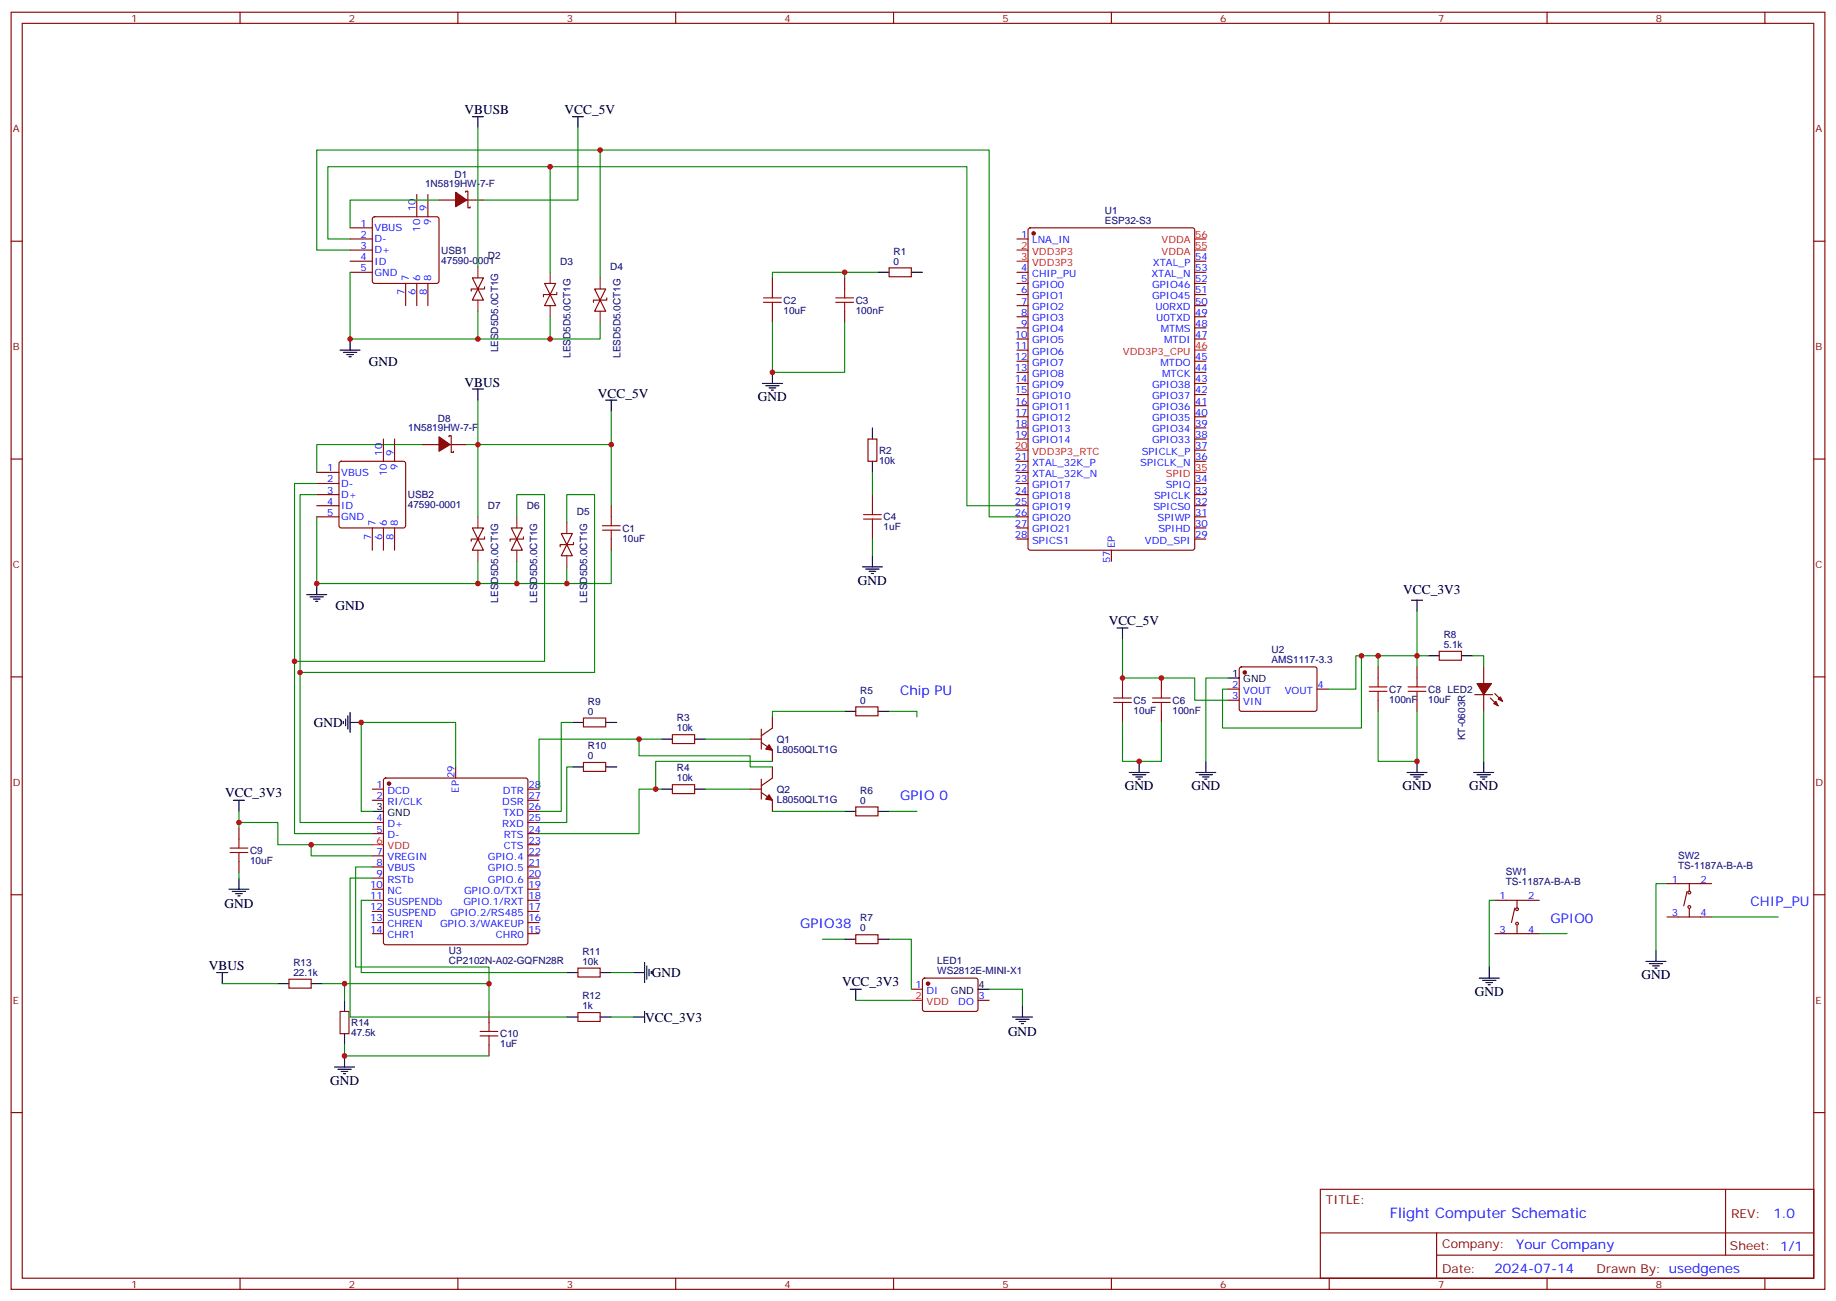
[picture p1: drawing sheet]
<svg xmlns="http://www.w3.org/2000/svg" width="583mm" height="413mm" viewBox="0 0 583 413" stroke-linecap="round" stroke-linejoin="round" font-family="sans-serif">
<g fill="none" stroke="#870000" stroke-width=".35">
<path d="M3.5 3.9h575.8v405.3h-575.8zM7.1 7.4h568.6v398.3h-568.6zM76.2 3.9v3.5M145.3 3.9v3.5M214.5 3.9v3.5M283.6 3.9v3.5M352.8 3.9v3.5M421.9 3.9v3.5M491.1 3.9v3.5M560.2 3.9v3.5M3.5 76.6h3.6M111.1 75.8h7.1"/>
<path d="M111.1 72.3h7.1M111.1 79.4h7.1M118.4 69l.5-.2h19.7l.5 .2 .2 .5v19.8l-.2 .5-.5 .2h-19.7l-.5-.3-.2-.4v-19.8zM132.3 61.7v7.1M135.8 61.7v7.1M139.3 63.5h5.3M147.8 61v-.3h.7v5.3h.7v-.4M148.2 63.5h5.3M322.8 75.8h3.5M326.6 72.5l.4-.2h51.5l.7 .5v101.1l-.4 .7h-51.8l-.6-.4-.1-101.2zM575.7 76.6h3.6M111.1 86.4h7.1"/>
<path d="M111.1 82.9h7.1M128.8 90v7M132.3 90v7M135.8 90v7M149.9 88.2h3.6l-1.8 3.5zM151.7 91.7l1.8 3.5h-3.6zM153.8 91v.7h-4.2v.7M172.9 90h3.5l-1.8 3.5zM174.6 93.5l1.8 3.5h-3.5zM176.7 92.8v.7h-4.2v.7M188.7 91.7h3.6l-1.8 3.5zM190.5 95.2l1.8 3.6h-3.6z"/>
<path d="M192.6 94.5v.7h-4.2v.8M245.2 88.2v3.5M245.2 98.8v3.5M268.1 88.2v3.5M268.1 98.8v3.5M282.2 85h7.1v2.8h-7.1zM322.8 86.4h3.5M322.8 90h3.5M322.8 93.5h3.5M322.8 97h3.5M379.2 86.4h3.6M379.2 90h3.6"/>
<path d="M379.2 93.5h3.6M379.2 97h3.6M379.2 82.9h3.6M322.8 100.5h3.5M322.8 104.1h3.5M322.8 107.6h3.5M322.8 111.1h3.5M322.8 114.7h3.5M322.8 118.2h3.5M379.2 100.5h3.6M379.2 104.1h3.6M379.2 107.6h3.6"/>
<path d="M379.2 114.7h3.6M379.2 118.2h3.6M121.7 139.3v7.1M125.2 139.3v7.1M142.5 138.6v-.3h.7v5.3h.7v-.4M275.5 139.3h2.8v7.1h-2.8zM322.8 121.7h3.5M322.8 125.2h3.5M322.8 128.8h3.5M322.8 132.3h3.5M322.8 135.8h3.5M322.8 139.3h3.5"/>
<path d="M379.2 121.7h3.6M379.2 125.2h3.6M379.2 128.8h3.6M379.2 132.3h3.6M379.2 135.8h3.6M379.2 139.3h3.6M3.5 145.7h3.6M100.5 149.9h7.1M100.5 153.5h7.1M100.5 157h7.1M107.8 146.6l.5-.2h19.8l.5 .2 .2 .5v19.8l-.3 .5-.4 .2h-19.8l-.5-.3-.2-.4v-19.8zM134.1 141.1h5.2"/>
<path d="M142.9 141.1h5.3M276.9 157v3.5M322.8 146.4h3.5M322.8 149.9h3.5M322.8 153.5h3.5M322.8 157h3.5M379.2 146.4h3.6M379.2 153.5h3.6M379.2 157h3.6M379.2 142.9h3.6M575.7 145.7h3.6M100.5 160.5h7.1"/>
<path d="M100.5 164h7.1M118.2 167.6v7M121.7 167.6v7M125.2 167.6v7M149.9 167.6h3.6l-1.8 3.5zM151.7 171.1l1.8 3.5h-3.6zM153.8 170.4v.7h-4.2v.7M162.3 167.6h3.5l-1.8 3.5zM164 171.1l1.8 3.5h-3.5zM166.2 170.4v.7h-4.3v.7M178.2 169.3h3.5l-1.8 3.6zM179.9 172.9l1.8 3.5h-3.5z"/>
<path d="M182 172.2v.7h-4.2v.7M194 160.5v3.5M194 171.1v3.5M276.9 167.6v3.5M322.8 160.5h3.5M322.8 164h3.5M322.8 167.6h3.5M322.8 171.1h3.5M352.8 174.6v3.6M379.2 160.5h3.6M379.2 164h3.6M379.2 167.6h3.6"/>
<path d="M379.2 171.1h3.6M3.5 214.8h3.6M356.3 215.2v3.5M368.7 215.2v3.5M389.8 218.7h3.5M393.6 211.9l.5-.2h23.5l.4 .7v12.9l-.7 .5-23.5-.1-.5-.6v-12.7zM418 218.7h3.6M437.4 211.7v3.5M449.8 211.7v3.5M456.8 206.7h7.1v2.8h-7.1zM471 211.7v5.3M575.7 214.8h3.6"/>
<path d="M185.2 227.9h7.1v2.8h-7.1zM213.4 233.2h7.1v2.8h-7.1zM238.1 234.6h3.6M241.7 235.7l3.5 2.4v3.6M241.7 231.4v6.4M245.2 227.5v3.6l-3.5 2.4M271.6 224.4h7.1v2.8h-7.1zM356.3 225.8v3.5M368.7 225.8v3.5M389.8 222.2h3.5M437.4 222.2v3.6M449.8 222.2v3.6"/>
<path d="M468.1 220.5h5.7M471 220.5v5.3M473.1 221.5l2.4 2.5M474.5 220.1l2.5 2.5M118.2 250.5h3.5M118.2 254h3.5M121.9 247.2l.5-.3h44.5l.5 .3 .2 .4v51.6l-.3 .5-.4 .2h-44.5l-.5-.3-.2-.4v-51.6zM144.6 243.4v3.5M167.6 250.5h3.5M167.6 254h3.5M167.6 257.5h3.5M185.2 242h7.1v2.8h-7.1z"/>
<path d="M213.4 249.1h7.1v2.8h-7.1zM238.1 250.5h3.6M241.7 251.5l3.5 2.5v3.5M241.7 247.3v6.3M245.2 243.4v3.5l-3.5 2.5M271.6 256.1h7.1v2.8h-7.1zM75.8 262.8v3.5M75.8 273.4v3.5M118.2 261.1h3.5M118.2 264.6h3.5M118.2 271.6h3.5M118.2 275.2h3.5"/>
<path d="M118.2 278.7h3.5M167.6 261.1h3.5M167.6 264.6h3.5M167.6 271.6h3.5M167.6 275.2h3.5M167.6 278.7h3.5M167.6 268.1h3.5M3.5 284h3.6M118.2 296.3h3.5M118.2 285.7h3.5M118.2 282.2h3.5M118.2 289.3h3.5"/>
<path d="M118.2 292.8h3.5M167.6 296.3h3.5M167.6 285.7h3.5M167.6 282.2h3.5M167.6 289.3h3.5M167.6 292.8h3.5M271.6 296.7h7.1v2.8h-7.1zM474.5 296.3h14.1M474.5 285.7h14.1M480.8 288.2l-1 4.6M481.5 285.7v2.5M481.5 293.9v2.4"/>
<path d="M529.2 291h14.1M529.2 280.5h14.1M535.5 282.9l-1 4.6M536.2 280.5v2.4M536.2 288.6v2.4M575.7 284h3.6M91.7 310.8h7.1v2.8h-7.1zM183.4 307.3h7.1v2.8h-7.1zM289.3 314h3.5M293 310.7l.5-.3 16.5 .1 .4 .6v9.5l-.7 .4h-16.5l-.4-.7v-9.2zM310.4 317.5h3.6M107.9 321h2.9v7.1h-2.9z"/>
<path d="M155.2 321v3.6M155.2 331.6v3.5M183.4 321.4h7.1v2.8h-7.1zM3.5 353.1h3.6M575.7 353.1h3.6M419.1 377.5h156.6v28.2h-156.6zM547.7 377.5v20.9M419.1 391.3h156.5M456 398.4h119.6M456 391.3v14.1M76.2 405.7v3.5M145.3 405.7v3.5"/>
<path d="M214.5 405.7v3.5M283.6 405.7v3.5M352.8 405.7v3.5M421.9 405.7v3.5M491.1 405.7v3.5M560.2 405.7v3.5"/>
<circle cx="481.5" cy="288.6" r=".44"/>
<circle cx="481.5" cy="293.2" r=".44"/>
<circle cx="536.2" cy="283.3" r=".44"/>
<circle cx="536.2" cy="287.9" r=".44"/>
</g>
<g fill="#870000" stroke="#870000" stroke-width=".35">
<path d="M144.6 61l3.6 2.5-3.6 2.1z"/>
<path d="M244.1 236.4l1.1 1.7-2.1-.3z"/>
<path d="M244.1 252.2l1.1 1.8-2.1-.4z"/>
<path d="M474.1 223.3l.7-.7 .7 1.4z"/>
<path d="M475.5 221.9l.7-.7 .8 1.4z"/>
<path d="M468.8 217h4.6l-2.4 3.5z"/>
<path d="M139.3 138.6l3.6 2.5-3.6 2.1z"/>
<circle cx="328.1" cy="74.1" r=".53"/>
<circle cx="294.6" cy="312.2" r=".53"/>
<circle cx="395.1" cy="213.4" r=".53"/>
<circle cx="123.5" cy="248.7" r=".53"/>
</g>
<path d="M322.8 79.4h3.5M379.2 79.4h3.6M379.2 75.8h3.6M322.8 82.9h3.5M379.2 111.1h3.6M322.8 142.9h3.5M379.2 149.9h3.6M118.2 268.1h3.5M289.3 317.5h3.5" fill="none" stroke="#f00" stroke-width=".35"/>
<path d="M151.7 84.7v3.5M151.7 95.2v3.6M174.6 86.4v3.6M174.6 97v3.5M190.5 88.2v3.5M190.5 98.8v3.5M151.7 164v3.6M151.7 174.6v3.6M164 164v3.6M164 174.6v3.6M179.9 165.8v3.5M179.9 176.4v3.5" fill="none" stroke="#8c2424" stroke-width=".35"/>
<g fill="none" stroke="#a10000" stroke-width=".35">
<path d="M242.4 94.5h5.6M242.4 96h5.6M245.2 91.7v2.8M245.2 96v2.8M265.3 94.5h5.6M265.3 96h5.6M268.1 91.7v2.8M268.1 96v2.8M191.2 166.9h5.6M191.2 168.3h5.6M194 164v2.9M194 168.3v2.8"/>
<path d="M274.1 163.3h5.7M274.1 164.7h5.7M276.9 160.5v2.8M276.9 164.7v2.9M356.3 218.7v2.8M368.7 218.7v2.8M434.6 219.4h5.7M434.6 218h5.7M437.4 215.2v2.8M437.4 219.4v2.8M447 219.4h5.6M447 218h5.6"/>
<path d="M449.8 215.2v2.8M449.8 219.4v2.8M353.5 223h5.6M353.5 221.5h5.6M356.3 223v2.8M365.8 223h5.7M365.8 221.5h5.7M368.7 223v2.8M73 269.2h5.7M73 270.6h5.7M75.8 266.3v2.9M75.8 270.6v2.8"/>
<path d="M152.4 327.4h5.6M152.4 328.8h5.6M155.2 324.6v2.8M155.2 328.8v2.8"/>
</g>
<g fill="none" stroke="#000" stroke-width=".35">
<path d="M149.9 37h3.6M151.7 37v3.6M181.7 37h3.5M183.4 37v3.6M278.7 86.4h3.5M289.3 86.4h3.5M107.9 111.1h6.4M109 111.8h4.2M110.1 112.5h2.1M110.8 113.2h.7M111.1 107.6v3.5M245.2 118.2v3.5"/>
<path d="M149.9 123.5h3.6M151.7 123.5v3.5M192.3 127h3.5M194 127v3.5M242 121.7h6.4M243.1 122.4h4.2M244.1 123.1h2.1M244.8 123.8h.7M276.9 135.8v3.5M276.9 146.4v3.5M273.8 179.9h6.3M276.9 176.4v3.5"/>
<path d="M97.4 188.7h6.3M98.4 189.4h4.3M99.5 190.1h2.1M100.2 190.9h.7M100.5 185.2v3.5M274.8 180.6h4.2M275.9 181.3h2.1M276.6 182h.7M354.5 199.3h3.6M356.3 199.3v3.5M448 190.5h3.6M449.8 190.5v3.5"/>
<path d="M389.8 215.2h3.5M453.3 208.1h3.5M463.9 208.1h3.5M109 229v.7M109.7 228.2v2.2M110.4 227.2v4.2M111.1 226.1v6.4M111.1 229.3h3.6M181.7 229.3h3.5M192.3 229.3h3.5M209.9 234.6h3.5M220.5 234.6h3.5"/>
<path d="M268.1 225.8h3.5M278.7 225.8h3.5M74.1 254h3.5M75.8 254v3.5M118.2 257.5h3.5M181.7 243.4h3.5M192.3 243.4h3.5M209.9 250.5h3.5M220.5 250.5h3.5M268.1 257.5h3.5M278.7 257.5h3.5M358.4 245.2h6.4"/>
<path d="M359.5 245.9h4.2M360.5 246.6h2.2M361.2 247.3h.7M361.6 241.7v3.5M379.6 245.2h6.3M380.6 245.9h4.3M381.7 246.6h2.1M382.4 247.3h.7M382.8 241.7v3.5M446.6 245.2h6.4M447.7 245.9h4.2M448.7 246.6h2.1"/>
<path d="M449.4 247.3h.7M449.8 241.7v3.5M467.8 245.2h6.3M468.8 245.9h4.3M469.9 246.6h2.1M470.6 247.3h.7M471 241.7v3.5M75.8 278.7v3.5M72.7 282.2h6.3M73.7 282.9h4.3M74.8 283.6h2.1M75.5 284.3h.7"/>
<path d="M268.1 298.1h3.5M278.7 298.1h3.5M68.8 308.7h3.5M70.6 308.7v3.5M88.2 312.2h3.5M98.8 312.2h3.5M109.4 317.5v3.5M179.9 308.7h3.5M190.5 308.7h3.5M201.1 308.7h3.5M204.6 305.5v6.4M205.3 306.6v4.2"/>
<path d="M206 307.6v2.1M206.7 308.3v.7M269.9 314h3.5M271.6 314v3.5M310.4 314h3.6M324.6 319.3v3.5M469.5 310.4h6.4M470.6 311.1h4.2M471.7 311.9h2.1M472.4 312.6h.7M472.7 306.9v3.5M522.5 305.2h6.3"/>
<path d="M523.5 305.9h4.3M524.6 306.6h2.1M525.3 307.3h.7M525.6 301.6v3.6M106.2 338.7h6.3M107.2 339.4h4.3M109.4 328.1v3.5M109.4 335.1v3.6M179.9 322.8h3.5M190.5 322.8h3.5M201.1 322.8h3.5M204.6 321v3.6"/>
<path d="M321.4 322.8h6.3M322.4 323.5h4.3M323.5 324.2h2.1M324.2 324.9h.7M108.3 340.1h2.1M109 340.8h.7"/>
</g>
<g fill="none" stroke="#008700" stroke-width=".35">
<path d="M151.7 40.6v44.1M174.6 52.9v33.5M183.4 40.6v22.9h-29.9M190.5 47.6v40.6M111.1 75.8h-7v-22.9h202.8v107.6h15.9M111.1 79.4h-10.6v-31.8h213.5v116.4h8.8M139.3 63.5h-28.2v8.8M111.1 86.4v21.2h40.6v-8.8M245.2 88.2v-1.8h22.9v1.8M268.1 86.4h10.6M174.6 100.5v7.1h-22.9M190.5 102.3v5.3h-15.9"/>
<path d="M245.2 102.3v15.9h22.9v-15.9M151.7 127v37M194 130.5v10.6M100.5 153.5h-7v111.1h24.7M100.5 157h-5.3v104.1h23M134.1 141.1h-33.6v8.8M148.2 141.1h45.8v19.4M276.9 149.9v7.1M100.5 164v21.2h51.2v-7M164 164v-7h8.9v52.9h-79.4M164 178.2v7h-12.3M179.9 165.8v-8.8h8.8v56.4h-93.5"/>
<path d="M179.9 179.9v5.3h-15.9M194 174.6v10.6h-14.1M276.9 171.1v5.3M449.8 194v14.1h-12.4v3.6M356.3 202.8v12.4h22.9v7h10.6M389.8 215.2h-7v26.5M432.2 208.1h-1.8v10.6h-8.8M437.4 208.1h-5.2v23h-44.1v-12.4h1.7M453.3 208.1h-3.5v3.6M467.4 208.1h3.6v3.6M181.7 229.3h-3.5v28.2h-7.1M202.8 234.6v5.3h35.3v3.5h7.1"/>
<path d="M209.9 234.6h-38.8v15.9M224 234.6h14.1M268.1 225.8h-22.9v1.7M282.2 225.8h8.8v1.7M356.3 229.3v12.4h12.4v-12.4M437.4 225.8v15.9h12.4v-15.9M471 225.8v15.9M75.8 257.5v5.3M144.6 243.4v-14.1h-29.9v28.2h3.5M181.7 243.4h-1.8v17.7h-8.8M209.9 250.5h-7.1v14.1h-31.7M224 250.5h14.1"/>
<path d="M245.2 241.7h-37.1v8.8M245.2 257.5h22.9M282.2 257.5h8.8M75.8 261.1h12.4v7h30M75.8 276.9v1.8M98.8 268.1v3.5h19.4M118.2 275.2h-5.3v31.7h42.3v5.3M118.2 278.7h-7.1v44.1h68.8M118.2 285.7h-3.5v23h65.2M261.1 298.1h7M282.2 298.1h7.1v15.9M474.5 285.7h-1.8v21.2"/>
<path d="M488.6 296.3h8.8M529.2 280.5h-3.6v21.1M543.3 291h21.1M70.6 312.2h17.6M102.3 312.2h52.9v8.8M109.4 312.2v5.3M194 308.7h7.1M271.6 317.5h17.7M314 314h10.6v5.3M109.4 331.6v3.5h45.8M194 322.8h7.1"/>
</g>
<g fill="#c00">
<circle cx="111.1" cy="107.6" r=".88"/>
<circle cx="174.6" cy="107.6" r=".88"/>
<circle cx="190.5" cy="47.6" r=".88"/>
<circle cx="174.6" cy="52.9" r=".88"/>
<circle cx="245.2" cy="118.2" r=".88"/>
<circle cx="268.1" cy="86.4" r=".88"/>
<circle cx="449.8" cy="208.1" r=".88"/>
<circle cx="449.8" cy="241.7" r=".88"/>
<circle cx="437.4" cy="208.1" r=".88"/>
<circle cx="432.2" cy="208.1" r=".88"/>
<circle cx="368.7" cy="215.2" r=".88"/>
<circle cx="361.6" cy="241.7" r=".88"/>
<circle cx="164" cy="185.2" r=".88"/>
<circle cx="151.7" cy="185.2" r=".88"/>
<circle cx="100.5" cy="185.2" r=".88"/>
<circle cx="179.9" cy="185.2" r=".88"/>
<circle cx="151.7" cy="141.1" r=".88"/>
<circle cx="194" cy="141.1" r=".88"/>
<circle cx="151.7" cy="107.6" r=".88"/>
<circle cx="93.5" cy="209.9" r=".88"/>
<circle cx="95.3" cy="213.4" r=".88"/>
<circle cx="109.4" cy="335.1" r=".88"/>
<circle cx="109.4" cy="312.2" r=".88"/>
<circle cx="155.2" cy="312.2" r=".88"/>
<circle cx="75.8" cy="261.1" r=".88"/>
<circle cx="98.8" cy="268.1" r=".88"/>
<circle cx="114.7" cy="229.3" r=".88"/>
<circle cx="208.1" cy="250.5" r=".88"/>
<circle cx="202.8" cy="234.6" r=".88"/>
<circle cx="356.3" cy="215.2" r=".88"/>
</g>
<text font-size="4.6" fill="#00f" x="441.2" y="386.5">Flight Computer Schematic</text>
<g font-size="4.2">
<text x="147.5" y="36.3">VBUSB</text>
<text x="179.2" y="36.3">VCC_5V</text>
<text x="117.1" y="116.1">GND</text>
<text x="147.5" y="122.8">VBUS</text>
<text x="189.8" y="126.3">VCC_5V</text>
<text x="240.6" y="127.4">GND</text>
<text x="272.3" y="185.6">GND</text>
<text x="445.4" y="188.4">VCC_3V3</text>
<text x="106.5" y="193.7">GND</text>
<text x="352" y="198.3">VCC_5V</text>
<text x="99.7" y="230.7">GND</text>
<text x="357" y="250.8">GND</text>
<text x="378.2" y="250.8">GND</text>
<text x="445.2" y="250.8">GND</text>
<text x="466.4" y="250.8">GND</text>
<text x="71.5" y="252.9">VCC_3V3</text>
<text x="71.3" y="288.3">GND</text>
<text x="66.3" y="308">VBUS</text>
<text x="206.9" y="310.1">GND</text>
<text x="521.1" y="310.8">GND</text>
<text x="267.3" y="312.9">VCC_3V3</text>
<text x="468.1" y="316.1">GND</text>
<text x="204.8" y="324.2">VCC_3V3</text>
<text x="320" y="328.8">GND</text>
<text x="104.8" y="344.3">GND</text>
</g>
<g font-size="4.2" fill="#00f">
<text x="285.8" y="220.5">Chip PU</text>
<text x="285.8" y="254">GPIO 0</text>
<text x="555.6" y="287.5">CHIP_PU</text>
<text x="492.1" y="292.8">GPIO0</text>
<text x="254" y="294.6">GPIO38</text>
<text x="562.9" y="386.7">1.0</text>
<text x="481.3" y="396.3">Your Company</text>
<text x="474.4" y="404.1">2024-07-14</text>
</g>
<g font-size="3.9" fill="#800">
<text x="420.9" y="382.1">TITLE:</text>
<text x="549.5" y="386.7">REV:</text>
<text x="457.8" y="396.3">Company:</text>
<text x="549.1" y="396.9">Sheet: 1/1</text>
<text x="457.8" y="403.9">Date:</text>
<text x="506.8" y="404">Drawn By: usedgenes</text>
</g>
<g font-size="3.2" fill="#800">
<text x="41.6" y="6.9">1</text>
<text x="110.8" y="6.9">2</text>
<text x="179.9" y="6.9">3</text>
<text x="249.1" y="6.9">4</text>
<text x="318.2" y="6.9">5</text>
<text x="387.3" y="6.9">6</text>
<text x="456.5" y="6.9">7</text>
<text x="525.6" y="6.9">8</text>
<text x="4.1" y="42">A</text>
<text x="576.3" y="42">A</text>
<text x="4.1" y="111.1">B</text>
<text x="576.3" y="111.1">B</text>
<text x="4.1" y="180.3">C</text>
<text x="576.3" y="180.3">C</text>
<text x="4.1" y="249.4">D</text>
<text x="576.3" y="249.4">D</text>
<text x="4.1" y="318.6">E</text>
<text x="576.3" y="318.6">E</text>
<text x="41.6" y="408.7">1</text>
<text x="110.8" y="408.7">2</text>
<text x="179.9" y="408.7">3</text>
<text x="249.1" y="408.7">4</text>
<text x="318.2" y="408.7">5</text>
<text x="387.3" y="408.7">6</text>
<text x="456.5" y="408.7">7</text>
<text x="525.6" y="408.7">8</text>
</g>
<g font-size="3.2" fill="#000080">
<text x="134.9" y="59.3">1N5819HW-7-F</text>
<text x="144.3" y="56.4">D1</text>
<text x="350.7" y="71.2">ESP32-S3</text>
<text x="350.7" y="68">U1</text>
<text x="140.1" y="83.6">47590-0001</text>
<text x="140.1" y="80.5">USB1</text>
<text x="154.9" y="82.3">D2</text>
<text x="283.6" y="84">0</text>
<text x="283.6" y="80.8">R1</text>
<text x="177.8" y="84">D3</text>
<text x="193.7" y="85.8">D4</text>
<text x="248.7" y="99.6">10uF</text>
<text x="248.7" y="96.4">C2</text>
<text x="271.6" y="99.6">100nF</text>
<text x="271.6" y="96.4">C3</text>
<text x="158.1" y="111.9" transform="rotate(-90 158.1 111.9)">LESD5D5.0CT1G</text>
<text x="181.1" y="113.6" transform="rotate(-90 181.1 113.6)">LESD5D5.0CT1G</text>
<text x="196.9" y="113.6" transform="rotate(-90 196.9 113.6)">LESD5D5.0CT1G</text>
<text x="129.6" y="137">1N5819HW-7-F</text>
<text x="139" y="134.1">D8</text>
<text x="279" y="147.2">10k</text>
<text x="279" y="144">R2</text>
<text x="129.5" y="161.3">47590-0001</text>
<text x="129.5" y="158.1">USB2</text>
<text x="154.9" y="161.6">D7</text>
<text x="167.2" y="161.6">D6</text>
<text x="183.1" y="163.4">D5</text>
<text x="280.5" y="165.2">C4</text>
<text x="197.6" y="171.9">10uF</text>
<text x="197.6" y="168.7">C1</text>
<text x="280.5" y="168.4">1uF</text>
<text x="158.1" y="191.2" transform="rotate(-90 158.1 191.2)">LESD5D5.0CT1G</text>
<text x="170.5" y="191.2" transform="rotate(-90 170.5 191.2)">LESD5D5.0CT1G</text>
<text x="186.4" y="191.2" transform="rotate(-90 186.4 191.2)">LESD5D5.0CT1G</text>
<text x="458.3" y="202.5">R8</text>
<text x="403.6" y="207.3">U2</text>
<text x="458.3" y="205.7">5.1k</text>
<text x="403.6" y="210.4">AMS1117-3.3</text>
<text x="273.1" y="220.1">R5</text>
<text x="441" y="219.9">C7</text>
<text x="453.3" y="219.9">C8 LED2</text>
<text x="186.6" y="226.8">0</text>
<text x="186.6" y="223.7">R9</text>
<text x="273.1" y="223.3">0</text>
<text x="359.8" y="226.6">10uF</text>
<text x="359.8" y="223.4">C5</text>
<text x="372.2" y="226.6">100nF</text>
<text x="372.2" y="223.4">C6</text>
<text x="441" y="223">100nF</text>
<text x="453.3" y="223">10uF</text>
<text x="214.9" y="232.1">10k</text>
<text x="214.9" y="229">R3</text>
<text x="186.6" y="237.8">R10</text>
<text x="246.6" y="238.9">L8050QLT1G</text>
<text x="246.6" y="235.7">Q1</text>
<text x="465" y="235" transform="rotate(-90 465 235)">KT-0603R</text>
<text x="186.6" y="240.9">0</text>
<text x="214.9" y="244.8">R4</text>
<text x="214.9" y="248">10k</text>
<text x="246.6" y="251.6">Q2</text>
<text x="273.1" y="251.9">R6</text>
<text x="246.6" y="254.8">L8050QLT1G</text>
<text x="273.1" y="255.1">0</text>
<text x="79.4" y="274.2">10uF</text>
<text x="79.4" y="271">C9</text>
<text x="532.7" y="275.7">TS-1187A-B-A-B</text>
<text x="532.7" y="272.5">SW2</text>
<text x="478" y="281">TS-1187A-B-A-B</text>
<text x="478" y="277.8">SW1</text>
<text x="273.1" y="292.5">R7</text>
<text x="273.1" y="295.6">0</text>
<text x="142.5" y="302.9">U3</text>
<text x="184.9" y="303">R11</text>
<text x="93.1" y="309.7">22.1k</text>
<text x="93.1" y="306.5">R13</text>
<text x="142.5" y="306.1">CP2102N-A02-GQFN28R</text>
<text x="184.9" y="306.2">10k</text>
<text x="297.5" y="309.2">WS2812E-MINI-X1</text>
<text x="297.5" y="306">LED1</text>
<text x="184.9" y="317.1">R12</text>
<text x="184.9" y="320.3">1k</text>
<text x="111.5" y="328.9">47.5k</text>
<text x="111.5" y="325.7">R14</text>
<text x="158.7" y="329.2">C10</text>
<text x="158.7" y="332.4">1uF</text>
</g>
<g font-size="3.2" fill="#00f">
<text x="114.4" y="72">1</text>
<text x="131.9" y="67" transform="rotate(-90 131.9 67)">10</text>
<text x="135.5" y="67" transform="rotate(-90 135.5 67)">9</text>
<text x="136.9" y="71.5" transform="rotate(-90 136.9 71.5)">9</text>
<text x="114.4" y="75.5">2</text>
<text x="118.9" y="73.4">VBUS</text>
<text x="118.9" y="76.9">D-</text>
<text x="133.3" y="73.5" transform="rotate(-90 133.3 73.5)">10</text>
<text x="324.1" y="75.5">1</text>
<text x="327.6" y="77.3">LNA_IN</text>
<text x="114.4" y="79">3</text>
<text x="114.4" y="82.5">4</text>
<text x="118.9" y="80.4">D+</text>
<text x="118.9" y="84">ID</text>
<text x="379.4" y="82.5">54</text>
<text x="114.4" y="86.1">5</text>
<text x="118.9" y="87.5">GND</text>
<text x="129.8" y="89.3" transform="rotate(-90 129.8 89.3)">7</text>
<text x="133.3" y="89.3" transform="rotate(-90 133.3 89.3)">6</text>
<text x="136.9" y="89.3" transform="rotate(-90 136.9 89.3)">8</text>
<text x="324.1" y="86.1">4</text>
<text x="324.1" y="89.6">5</text>
<text x="327.6" y="87.8">CHIP_PU</text>
<text x="365.5" y="87.8">XTAL_N</text>
<text x="365.9" y="84.3">XTAL_P</text>
<text x="379.4" y="89.6">52</text>
<text x="379.4" y="86.1">53</text>
<text x="128.4" y="93.7" transform="rotate(-90 128.4 93.7)">7</text>
<text x="131.9" y="93.7" transform="rotate(-90 131.9 93.7)">6</text>
<text x="135.5" y="93.7" transform="rotate(-90 135.5 93.7)">8</text>
<text x="324.1" y="93.1">6</text>
<text x="327.6" y="91.4">GPIO0</text>
<text x="327.6" y="94.9">GPIO1</text>
<text x="365.7" y="94.9">GPIO45</text>
<text x="365.7" y="91.4">GPIO46</text>
<text x="379.4" y="93.1">51</text>
<text x="324.1" y="96.7">7</text>
<text x="324.1" y="100.2">8</text>
<text x="327.6" y="98.4">GPIO2</text>
<text x="327.6" y="102">GPIO3</text>
<text x="366.8" y="98.4">U0RXD</text>
<text x="367" y="102">U0TXD</text>
<text x="379.4" y="100.2">49</text>
<text x="379.4" y="96.7">50</text>
<text x="322.1" y="107.2">10</text>
<text x="324.1" y="103.7">9</text>
<text x="327.6" y="105.5">GPIO4</text>
<text x="368.5" y="105.5">MTMS</text>
<text x="379.4" y="107.2">47</text>
<text x="379.4" y="103.7">48</text>
<text x="322.1" y="110.8">11</text>
<text x="327.6" y="109">GPIO5</text>
<text x="327.6" y="112.5">GPIO6</text>
<text x="369.5" y="109">MTDI</text>
<text x="322.1" y="114.3">12</text>
<text x="322.1" y="117.8">13</text>
<text x="327.6" y="116.1">GPIO7</text>
<text x="327.6" y="119.6">GPIO8</text>
<text x="368.4" y="116.1">MTDO</text>
<text x="368.9" y="119.6">MTCK</text>
<text x="379.4" y="117.8">44</text>
<text x="379.4" y="114.3">45</text>
<text x="322.1" y="121.4">14</text>
<text x="322.1" y="124.9">15</text>
<text x="327.6" y="123.1">GPIO9</text>
<text x="365.7" y="123.1">GPIO38</text>
<text x="379.4" y="124.9">42</text>
<text x="379.4" y="121.4">43</text>
<text x="322.1" y="128.4">16</text>
<text x="322.1" y="131.9">17</text>
<text x="327.6" y="126.6">GPIO10</text>
<text x="327.6" y="130.2">GPIO11</text>
<text x="365.7" y="130.2">GPIO36</text>
<text x="365.7" y="126.6">GPIO37</text>
<text x="379.4" y="131.9">40</text>
<text x="379.4" y="128.4">41</text>
<text x="322.1" y="135.5">18</text>
<text x="327.6" y="133.7">GPIO12</text>
<text x="327.6" y="137.2">GPIO13</text>
<text x="365.7" y="137.2">GPIO34</text>
<text x="365.7" y="133.7">GPIO35</text>
<text x="379.4" y="135.5">39</text>
<text x="322.1" y="139">19</text>
<text x="327.6" y="140.8">GPIO14</text>
<text x="365.7" y="140.8">GPIO33</text>
<text x="379.4" y="142.5">37</text>
<text x="379.4" y="139">38</text>
<text x="103.8" y="149.6">1</text>
<text x="121.4" y="144.6" transform="rotate(-90 121.4 144.6)">10</text>
<text x="124.9" y="144.6" transform="rotate(-90 124.9 144.6)">9</text>
<text x="126.3" y="149.1" transform="rotate(-90 126.3 149.1)">9</text>
<text x="322.1" y="146">21</text>
<text x="322.1" y="149.6">22</text>
<text x="327.6" y="147.8">XTAL_32K_P</text>
<text x="361.9" y="147.8">SPICLK_N</text>
<text x="362.4" y="144.3">SPICLK_P</text>
<text x="379.4" y="146">36</text>
<text x="103.8" y="153.1">2</text>
<text x="108.3" y="151">VBUS</text>
<text x="108.3" y="154.5">D-</text>
<text x="122.8" y="151.1" transform="rotate(-90 122.8 151.1)">10</text>
<text x="322.1" y="153.1">23</text>
<text x="327.6" y="151.3">XTAL_32K_N</text>
<text x="327.6" y="154.9">GPIO17</text>
<text x="370" y="154.9">SPIQ</text>
<text x="379.4" y="153.1">34</text>
<text x="103.8" y="156.6">3</text>
<text x="103.8" y="160.2">4</text>
<text x="108.3" y="158">D+</text>
<text x="108.3" y="161.6">ID</text>
<text x="322.1" y="156.6">24</text>
<text x="322.1" y="160.2">25</text>
<text x="327.6" y="158.4">GPIO18</text>
<text x="327.6" y="161.9">GPIO19</text>
<text x="366.1" y="161.9">SPICS0</text>
<text x="366.3" y="158.4">SPICLK</text>
<text x="379.4" y="160.2">32</text>
<text x="379.4" y="156.6">33</text>
<text x="103.8" y="163.7">5</text>
<text x="108.3" y="165.1">GND</text>
<text x="119.2" y="166.9" transform="rotate(-90 119.2 166.9)">7</text>
<text x="122.8" y="166.9" transform="rotate(-90 122.8 166.9)">6</text>
<text x="126.3" y="166.9" transform="rotate(-90 126.3 166.9)">8</text>
<text x="322.1" y="163.7">26</text>
<text x="322.1" y="167.2">27</text>
<text x="327.6" y="165.5">GPIO20</text>
<text x="367.5" y="165.5">SPIWP</text>
<text x="379.4" y="167.2">30</text>
<text x="379.4" y="163.7">31</text>
<text x="117.8" y="171.3" transform="rotate(-90 117.8 171.3)">7</text>
<text x="121.4" y="171.3" transform="rotate(-90 121.4 171.3)">6</text>
<text x="124.9" y="171.3" transform="rotate(-90 124.9 171.3)">8</text>
<text x="322.1" y="170.7">28</text>
<text x="327.6" y="169">GPIO21</text>
<text x="327.6" y="172.5">SPICS1</text>
<text x="353.8" y="173.9" transform="rotate(-90 353.8 173.9)">EP</text>
<text x="363.4" y="172.5">VDD_SPI</text>
<text x="367.7" y="169">SPIHD</text>
<text x="379.4" y="170.7">29</text>
<text x="352.4" y="178.7" transform="rotate(-90 352.4 178.7)">57</text>
<text x="391.2" y="218.4">2</text>
<text x="391.2" y="221.9">3</text>
<text x="394.7" y="220.1">VOUT</text>
<text x="407.8" y="220.1">VOUT</text>
<text x="418.2" y="218.4">4</text>
<text x="394.7" y="223.7">VIN</text>
<text x="119.5" y="250.1">1</text>
<text x="123" y="251.9">DCD</text>
<text x="144.3" y="246.9" transform="rotate(-90 144.3 246.9)">29</text>
<text x="145.7" y="251.6" transform="rotate(-90 145.7 251.6)">EP</text>
<text x="159.7" y="251.9">DTR</text>
<text x="167.7" y="250.1">28</text>
<text x="119.5" y="253.6">2</text>
<text x="123" y="255.4">RI/CLK</text>
<text x="159.4" y="255.4">DSR</text>
<text x="167.7" y="257.2">26</text>
<text x="167.7" y="253.6">27</text>
<text x="119.5" y="260.7">4</text>
<text x="123" y="262.5">D+</text>
<text x="159.4" y="262.5">RXD</text>
<text x="159.7" y="258.9">TXD</text>
<text x="167.7" y="260.7">25</text>
<text x="119.5" y="264.2">5</text>
<text x="123" y="266">D-</text>
<text x="159.9" y="269.5">CTS</text>
<text x="159.9" y="266">RTS</text>
<text x="167.7" y="267.8">23</text>
<text x="167.7" y="264.2">24</text>
<text x="119.5" y="271.3">7</text>
<text x="119.5" y="274.8">8</text>
<text x="123" y="273">VREGIN</text>
<text x="154.9" y="273">GPIO.4</text>
<text x="167.7" y="274.8">21</text>
<text x="167.7" y="271.3">22</text>
<text x="117.5" y="281.9">10</text>
<text x="119.5" y="278.3">9</text>
<text x="123" y="276.6">VBUS</text>
<text x="123" y="280.1">RSTb</text>
<text x="154.9" y="280.1">GPIO.6</text>
<text x="154.9" y="276.6">GPIO.5</text>
<text x="167.7" y="281.9">19</text>
<text x="167.7" y="278.3">20</text>
<text x="530.7" y="280.1">1</text>
<text x="539.8" y="280.1">2</text>
<text x="117.5" y="285.4">11</text>
<text x="123" y="283.6">NC</text>
<text x="123" y="287.2">SUSPENDb</text>
<text x="147.1" y="287.2">GPIO.1/RXT</text>
<text x="147.4" y="283.6">GPIO.0/TXT</text>
<text x="167.7" y="285.4">18</text>
<text x="476" y="285.4">1</text>
<text x="485.1" y="285.4">2</text>
<text x="117.5" y="288.9">12</text>
<text x="117.5" y="292.5">13</text>
<text x="123" y="290.7">SUSPEND</text>
<text x="143" y="290.7">GPIO.2/RS485</text>
<text x="167.7" y="292.5">16</text>
<text x="167.7" y="288.9">17</text>
<text x="530.7" y="290.7">3</text>
<text x="539.8" y="290.7">4</text>
<text x="117.5" y="296">14</text>
<text x="123" y="294.2">CHREN</text>
<text x="123" y="297.7">CHR1</text>
<text x="139.7" y="294.2">GPIO.3/WAKEUP</text>
<text x="157.4" y="297.7">CHR0</text>
<text x="167.7" y="296">15</text>
<text x="476" y="296">3</text>
<text x="485.1" y="296">4</text>
<text x="290.6" y="313.6">1</text>
<text x="294.1" y="315.4">DI</text>
<text x="310.6" y="317.1">3</text>
<text x="304.2" y="318.9">DO</text>
</g>
<g font-size="3.2" fill="#f00">
<text x="368.7" y="77.3">VDDA</text>
<text x="379.4" y="75.5">56</text>
<text x="324.1" y="79">2</text>
<text x="324.1" y="82.5">3</text>
<text x="327.6" y="80.8">VDD3P3</text>
<text x="368.7" y="80.8">VDDA</text>
<text x="379.4" y="79">55</text>
<text x="327.6" y="84.3">VDD3P3</text>
<text x="356.5" y="112.5">VDD3P3_CPU</text>
<text x="379.4" y="110.8">46</text>
<text x="322.1" y="142.5">20</text>
<text x="327.6" y="144.3">VDD3P3_RTC</text>
<text x="379.4" y="149.6">35</text>
<text x="370.1" y="151.3">SPID</text>
<text x="119.5" y="267.8">6</text>
<text x="123" y="269.5">VDD</text>
<text x="290.6" y="317.1">2</text>
<text x="294.1" y="318.9">VDD</text>
</g>
<g font-size="3.2">
<text x="391.2" y="214.8">1</text>
<text x="394.7" y="216.6">GND</text>
<text x="119.5" y="257.2">3</text>
<text x="123" y="258.9">GND</text>
<text x="301.9" y="315.4">GND</text>
<text x="310.6" y="313.6">4</text>
</g>
</svg>
